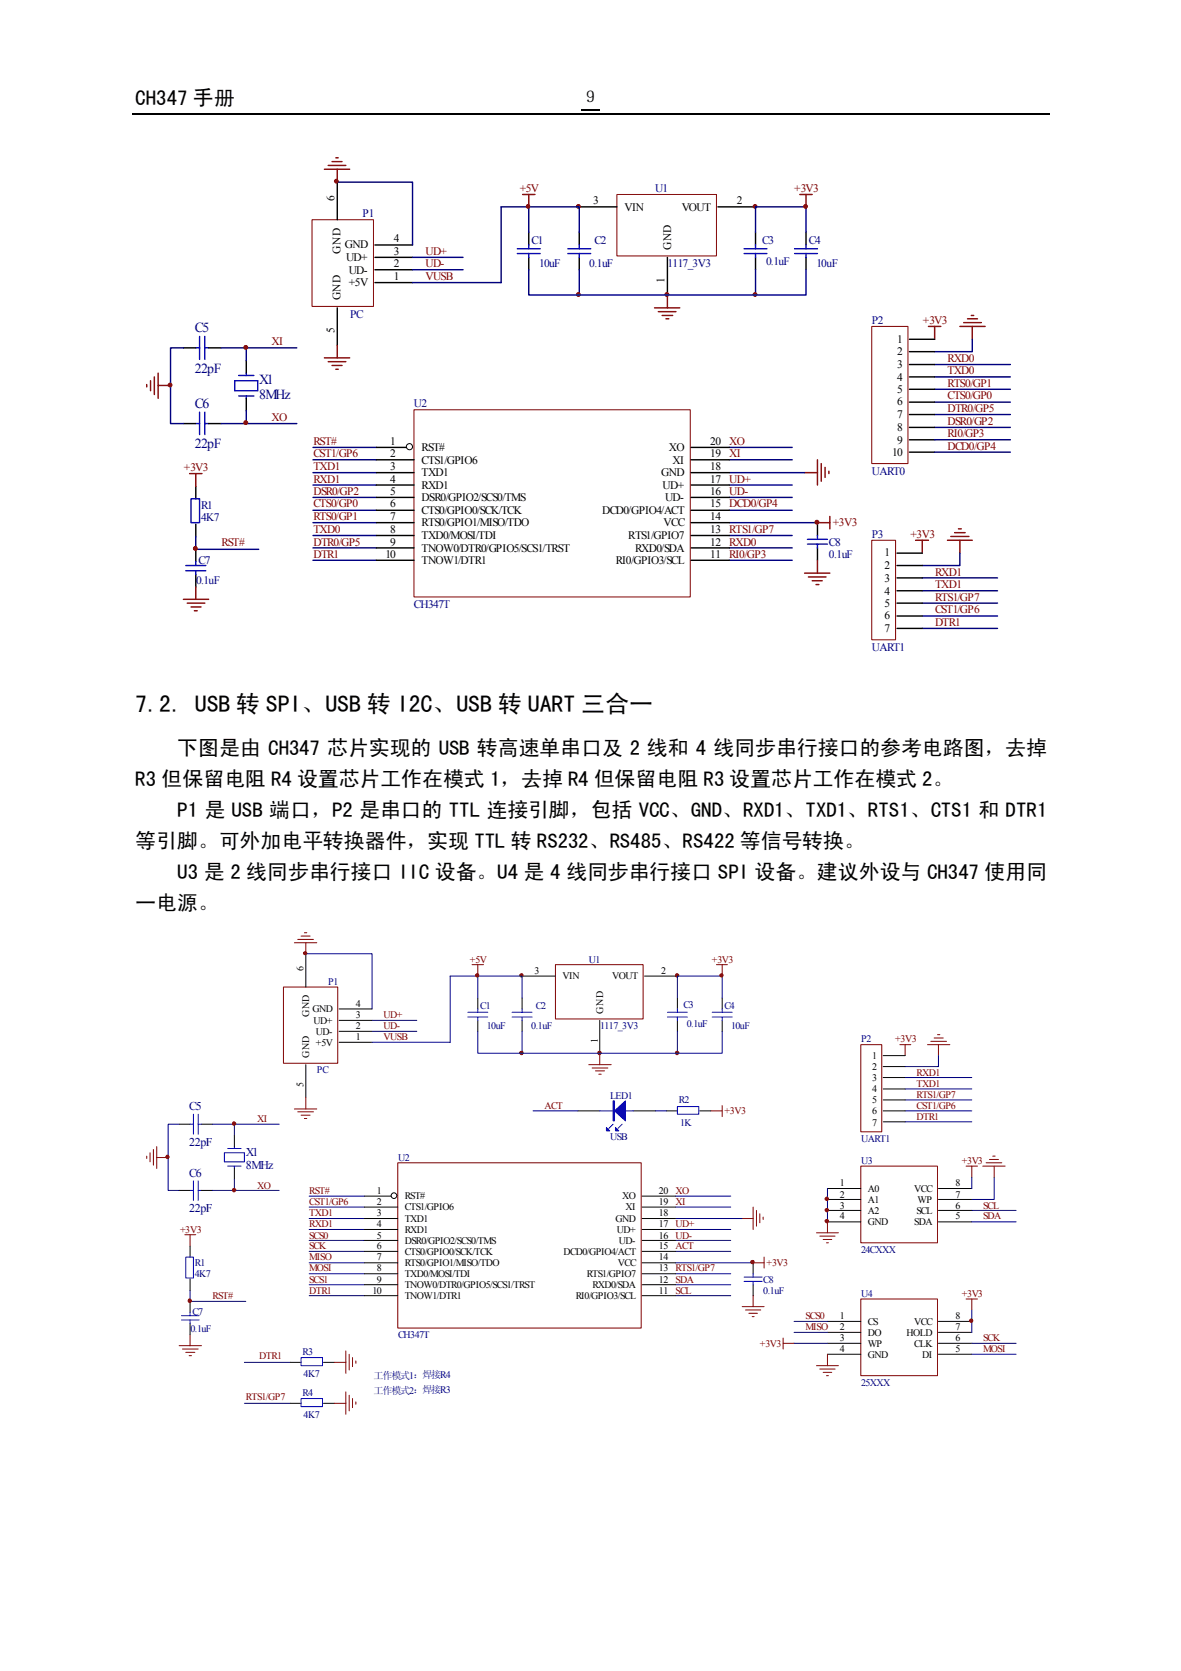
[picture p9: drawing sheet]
<svg xmlns="http://www.w3.org/2000/svg" width="210mm" height="297mm" viewBox="0 0 210 297" stroke-linecap="round" stroke-linejoin="round" font-family="sans-serif">
<path d="M103.4 19.6h3.3M23.5 20.3h163" fill="none" stroke="#000" stroke-width=".25"/>
<path d="M23.1 26h160.1v92h-160.1z" fill-rule="evenodd" fill="#fff"/>
<path d="M32.6 61.8h2.2M32.6 75.3h2.2M37.1 61.8h2.2M37.1 75.3h2.2M43.8 64.1v2.2M43.8 70.8v2.2M34.8 86.5v2.2M34.8 93.2v2.2M34.8 97.6v2.3M145.3 92.9v2.3M145.3 97.4v2.2M34.8 102.1v2.2" fill="none" stroke="#000" stroke-width=".25"/>
<g fill="none" stroke="#00f" stroke-width=".25">
<path d="M35.5 59.8v4.1M36.4 59.8v4.1M34.8 61.8h.7M34.8 75.3h.7M35.5 73.3v3.9M36.4 61.8h.7M36.4 73.3v3.9M36.4 75.3h.7M41.7 67.7h4.1v1.8h-4.1zM42.4 70.4h2.7M42.4 66.7h2.7M43.8 66.3v.4"/>
<path d="M43.8 70.4v.4M34 88.7h1.5v4.2h-1.5zM34.8 99.9v.6M143.5 96.7h3.6M143.5 95.9h3.6M145.3 95.2v.7M145.3 96.7v.7M33 100.5h3.6M33 101.5h3.6M34.8 101.5v.6"/>
</g>
<path d="M26.1 68.4v.4M26.8 67.7v1.8M27.4 67v3.1M28.1 66.3v4.5M28.1 68.5h2.2M33.7 84.2h2.2M34.8 84.2v2.3M32.6 106.5h4.5M33.3 107.2h3.1M34 107.9h1.7M34.5 108.6h.6M34.8 104.3v2.2" fill="none" stroke="#800000" stroke-width=".25"/>
<path d="M39.3 61.8h13.4M43.8 61.8v2.3M43.8 73v2.3" fill="none" stroke="#000080" stroke-width=".25"/>
<path d="M55.5 39.1h10.9v15.4h-10.9z" fill-rule="evenodd" fill="#fff" stroke="#800000" stroke-width=".18"/>
<path d="M59.9 32.4v6.7M59.9 54.7v6.7M66.6 50.2h6.7M66.6 43.5h6.7M66.6 45.7h6.7M66.6 47.9h6.7" fill="none" stroke="#000" stroke-width=".25"/>
<path d="M59.9 32.4h13.4v11.1M73.3 45.7h9M73.3 47.9h9" fill="none" stroke="#000080" stroke-width=".25"/>
<path d="M57.7 30.1h4.4M58.3 29.4h3.2M59 28.7h1.8M59.7 28.1h.4M59.9 30.1v2.3M142.2 34.6h2.2M143.3 34.6v2.2M57.7 63.6h4.4M58.3 64.3h3.2M59 65h1.8M59.7 65.6h.4M59.9 61.4v2.2" fill="none" stroke="#800000" stroke-width=".25"/>
<path d="M109.6 34.6h17.7v10.9h-17.7z" fill-rule="evenodd" fill="#fff" stroke="#800000" stroke-width=".18"/>
<path d="M103 36.8h6.6M127.6 36.8h6.7M94 41.3v2.2M94 45.7v2.2M103 41.3v2.2M103 45.7v2.2M118.6 45.7v6.7M134.3 41.3v2.2M134.3 45.7v2.2M143.3 41.3v2.2M143.3 45.7v2.2" fill="none" stroke="#000" stroke-width=".25"/>
<g fill="none" stroke="#800000" stroke-width=".25">
<path d="M92.9 34.6h2.2M94 34.6v2.2M116.3 54.7h4.5M117 55.4h3.1M117.7 56.1h1.8M118.4 56.7h.5M118.6 52.4v2.3M143 84h2.3M145.3 81.7v4.5M145.3 99.6v2.3M145.3 92.9h2.2M146 82.4v3.1"/>
<path d="M146.6 83.1v1.8M147.3 83.8v.4M147.5 91.8v2.2M162.7 96h2.3M163.9 96v2.3M168.4 96h4.4M169 95.4h3.2M169.7 94.7h1.8M170.3 94h.6M170.6 96v2.3M143 101.9h4.5M143.7 102.6h3.1"/>
<path d="M144.4 103.2h1.7M145 103.9h.5"/>
</g>
<g fill="none" stroke="#00f" stroke-width=".25">
<path d="M91.9 45.1h4.1M91.9 44.2h4.1M94 43.5v.7M94 45.1v.6M100.9 45.1h4.1M100.9 44.2h4.1M103 43.5v.7M103 45.1v.6M132.2 45.1h4.1M132.2 44.2h4.1M134.3 43.5v.7M134.3 45.1v.6"/>
<path d="M141.2 45.1h4.1M141.2 44.2h4.1M143.3 43.5v.7M143.3 45.1v.6"/>
</g>
<g fill="none" stroke="#000080" stroke-width=".25">
<path d="M89.1 36.8v13.4h-15.8M94 47.9v4.5h49.3v-4.5M94 41.3v-4.5h9v4.5M103 47.9v4.5M134.3 41.3v-4.5h9v4.5M134.3 47.9v4.5M32.6 61.8h-2.3v13.5h2.3M39.3 75.3h13.4M129.6 79.5h11.2M34.8 95.4v2.2h11.2M129.6 81.7h11.2M170.6 98.3v2.2h-6.7"/>
<path d="M163.9 102.7h13.4M163.9 105h13.4M163.9 107.2h13.4M163.9 111.7h13.4M163.9 109.5h13.4"/>
</g>
<g fill="#800000" stroke="#800000" stroke-width=".18">
<circle cx="102.8" cy="36.7" r=".33"/>
<circle cx="118.5" cy="52.4" r=".35"/>
<circle cx="134.2" cy="36.7" r=".33"/>
<circle cx="134.2" cy="52.4" r=".33"/>
<circle cx="102.8" cy="52.4" r=".33"/>
</g>
<path d="M154.9 96h4.3v17.7h-4.3z" fill-rule="evenodd" fill="#fff" stroke="#800000" stroke-width=".18"/>
<path d="M159.4 98.3h4.5M159.4 100.5h4.5M159.4 102.7h4.5M159.4 105h4.5M159.4 107.2h4.5M159.4 109.5h4.5M159.4 111.7h4.5" fill="none" stroke="#000" stroke-width=".25"/>
<g fill="none" stroke="#000080" stroke-width=".25">
<path d="M55.6 79.5h11.3M166.1 64.8h13.5M166.1 67h13.5M166.1 69.2h13.5M166.1 76h13.5M166.1 73.7h13.5M166.1 71.5h13.5M172.8 60.3v2.2h-6.7M55.6 92.9h11.3M55.6 84h11.3M55.6 86.2h11.3M55.6 88.4h11.3"/>
<path d="M55.6 81.7h11.3M55.6 90.7h11.3M55.6 95.2h11.3M55.6 97.4h11.3M55.6 99.6h11.3M129.6 92.9h15.7M129.6 84h13.4M129.6 86.2h11.2M129.6 88.4h11.2M129.6 90.7h11.2M129.6 95.2h11.2M129.6 97.4h11.2"/>
<path d="M129.6 99.6h11.2"/>
</g>
<path d="M165 58h2.2M166.1 58v2.3M170.6 58h4.5M171.3 57.3h3.1M172 56.7h1.7M172.6 56.1h.5M172.8 58v2.3" fill="none" stroke="#800000" stroke-width=".25"/>
<path d="M154.9 58h6.5v24.4h-6.5z" fill-rule="evenodd" fill="#fff" stroke="#800000" stroke-width=".18"/>
<path d="M161.6 60.3h4.5M161.6 62.5h4.5M161.6 64.8h4.5M161.6 67h4.5M161.6 69.2h4.5M161.6 71.5h4.5M161.6 73.7h4.5M161.6 76h4.5M161.6 78.2h4.5M161.6 80.4h4.5" fill="none" stroke="#000" stroke-width=".25"/>
<path d="M166.1 78.2h13.5M166.1 80.4h13.5" fill="none" stroke="#000080" stroke-width=".25"/>
<g fill="#800000" stroke="#800000" stroke-width=".18">
<circle cx="145.2" cy="92.8" r=".35"/>
<circle cx="34.7" cy="97.5" r=".34"/>
<circle cx="30.2" cy="68.4" r=".33"/>
<circle cx="43.7" cy="61.8" r=".35"/>
<circle cx="43.7" cy="75.1" r=".35"/>
<circle cx="59.8" cy="32.2" r=".33"/>
</g>
<path d="M73.6 72.8h49.1v33.3h-49.1z" fill-rule="evenodd" fill="#fff" stroke="#800000" stroke-width=".18"/>
<g fill="none" stroke="#000" stroke-width=".25">
<path d="M66.9 79.5h5.3M122.9 79.5h6.7M66.9 81.7h6.7M66.9 88.4h6.7M66.9 90.7h6.7M66.9 92.9h6.7M66.9 95.2h6.7M66.9 84h6.7M66.9 86.2h6.7M66.9 97.4h6.7M66.9 99.6h6.7M122.9 81.7h6.7"/>
<path d="M122.9 88.4h6.7M122.9 90.7h6.7M122.9 92.9h6.7M122.9 95.2h6.7M122.9 84h6.7M122.9 86.2h6.7M122.9 97.4h6.7M122.9 99.6h6.7"/>
</g>
<circle cx="72.8" cy="79.4" r=".54" fill="none" stroke="#000" stroke-width=".18"/>
<path d="M89.1 36.8h4.6" fill="none" stroke="#000080" stroke-width=".25"/>
<g fill="#800000" stroke="#800000" stroke-width=".18">
<circle cx="143.2" cy="36.7" r=".33"/>
<circle cx="93.8" cy="36.7" r=".32"/>
</g>
<path d="M23.1 163.6h160.1v90.1h-160.1z" fill-rule="evenodd" fill="#fff"/>
<path d="M31.8 199.8h2M35.8 199.8h2M31.8 211.6h2M35.8 211.6h2M41.7 201.8v2M41.7 207.7v2M33.8 221.5v2M33.8 227.4v2M33.8 231.3v2M33.8 235.2v2.1M133.9 224.5v1.9M133.9 228.4v1.9" fill="none" stroke="#000" stroke-width=".18"/>
<g fill="none" stroke="#00f" stroke-width=".18">
<path d="M33.8 199.8h.6M34.4 198.1v3.5M35.2 199.8h.6M35.2 198.1v3.5M33.8 211.6h.6M34.4 209.9v3.5M35.2 209.9v3.5M35.2 211.6h.6M39.9 204.9h3.5v1.6h-3.5zM40.5 207.3h2.3M40.5 204.2h2.3M41.7 203.8v.4"/>
<path d="M41.7 207.3v.4M32.3 233.9h3.1M32.3 234.6h3.1M33 223.5h1.4v3.7h-1.4zM33.8 233.3v.6M33.8 234.6v.6M132.2 227.8h3.3M132.2 227h3.3M133.9 226.4v.6M133.9 227.8v.6"/>
</g>
<path d="M26.1 205.5v.4M26.7 204.9v1.6M27.3 204.3v2.8M27.9 203.8v3.9M27.9 205.8h2M32.9 219.5h1.9M33.8 219.5v2M31.8 239.2h4M32.4 239.8h2.8M33.8 237.3v1.9M33 240.4h1.6M33.6 241h.4" fill="none" stroke="#800000" stroke-width=".18"/>
<path d="M37.8 199.8h11.8M41.7 199.8v2M41.7 209.7v1.9" fill="none" stroke="#000080" stroke-width=".18"/>
<path d="M50.4 175.5h9.6v13.5h-9.6z" fill-rule="evenodd" fill="#fff" stroke="#800000" stroke-width=".18"/>
<path d="M54.4 169.5v6M60.3 179.4h5.8M54.4 189.3v5.8M60.3 185.3h5.8M60.3 181.4h5.8M60.3 183.3h5.8" fill="none" stroke="#000" stroke-width=".18"/>
<path d="M54.4 169.5h11.7v9.9M66.1 181.4h8M66.1 183.3h8" fill="none" stroke="#000080" stroke-width=".18"/>
<path d="M52.3 167.6h4M52.9 167h2.8M53.5 166.4h1.6M54.1 165.8h.4M54.4 167.6v1.9M127.3 171.5h2M128.4 171.5v2M52.3 197.1h4M52.9 197.6h2.8M53.5 198.2h1.6M54.1 198.8h.4M54.4 195.1v2" fill="none" stroke="#800000" stroke-width=".18"/>
<path d="M98.7 171.5h15.6v9.6h-15.6z" fill-rule="evenodd" fill="#fff" stroke="#800000" stroke-width=".18"/>
<path d="M84.9 177.4v2M92.8 173.5h5.9M92.8 177.4v2M114.6 173.5h5.8M120.4 177.4v2M128.4 177.4v2M84.9 181.4v1.9M92.8 181.4v1.9M106.6 181.4v5.8M120.4 181.4v1.9M128.4 181.4v1.9" fill="none" stroke="#000" stroke-width=".18"/>
<g fill="none" stroke="#800000" stroke-width=".18">
<path d="M83.9 171.5h2M84.9 171.5v2M104.6 189.3h4M105.2 189.9h2.8M105.8 190.4h1.6M106.4 191h.4M106.6 187.2v2.1M159.9 185.7h2M160.9 185.7v1.9M164.8 185.7h4M165.4 185.1h2.8M166 184.5h1.6"/>
<path d="M166.6 183.9h.4M166.8 185.7v1.9M131.9 216.6h2M133.9 214.6v4M134.5 215.2v2.8M135 215.8v1.6M135.6 216.4v.4M131.9 232.3h3.9M132.5 232.9h2.7M133.1 233.5h1.5M133.7 234h.3M133.9 230.3v2"/>
<path d="M133.9 224.5h1.9M135.8 223.5v1.9"/>
</g>
<g fill="none" stroke="#00f" stroke-width=".18">
<path d="M83.1 179.9h3.6M84.9 179.4v.5M91 179.9h3.6M92.8 179.4v.5M118.6 179.9h3.6M120.4 179.4v.5M126.6 179.9h3.5M128.4 179.4v.5M83.1 180.8h3.6M84.9 180.8v.6M91 180.8h3.6M92.8 180.8v.6"/>
<path d="M118.6 180.8h3.6M120.4 180.8v.6M126.6 180.8h3.5M128.4 180.8v.6"/>
</g>
<g fill="none" stroke="#000080" stroke-width=".18">
<path d="M80 173.5v11.8h-13.9M84.9 177.4v-3.9h7.9v3.9M120.4 177.4v-3.9h8v3.9M31.8 199.8h-1.9v11.8h1.9M84.9 183.3v3.9h43.5v-3.9M92.8 183.3v3.9M120.4 183.3v3.9M160.9 191.5h11.8M160.9 193.6h11.8M160.9 195.5h11.8M160.9 199.4h11.8M160.9 197.5h11.8"/>
<path d="M166.8 187.6v2h-5.9M37.8 211.6h11.8M120.1 214.6h9.8M120.1 212.6h9.8M33.8 229.4v1.9h9.9"/>
</g>
<g fill="#800000" stroke="#800000" stroke-width=".18">
<circle cx="92.7" cy="173.4" r=".28"/>
<circle cx="106.5" cy="187.2" r=".31"/>
<circle cx="120.4" cy="173.4" r=".3"/>
<circle cx="120.3" cy="187.2" r=".31"/>
<circle cx="92.7" cy="187.2" r=".29"/>
</g>
<path d="M153 185.7h3.7v15.5h-3.7z" fill-rule="evenodd" fill="#fff" stroke="#800000" stroke-width=".18"/>
<path d="M157 187.6h3.9M157 189.6h3.9M157 191.5h3.9M157 193.6h3.9M157 195.5h3.9M157 197.5h3.9M157 199.4h3.9" fill="none" stroke="#000" stroke-width=".18"/>
<g fill="none" stroke="#000080" stroke-width=".18">
<path d="M54.9 212.6h9.9M54.9 216.6h9.9M54.9 218.6h9.9M54.9 214.6h9.9M120.1 216.6h11.8M120.1 218.6h9.8M54.9 224.5h9.9M54.9 220.5h9.9M54.9 222.4h9.9M54.9 226.4h9.9M54.9 228.4h9.9M54.9 230.3h9.9"/>
<path d="M120.1 224.5h13.8M120.1 220.5h9.8M120.1 222.4h9.8M120.1 226.4h9.8M120.1 228.4h9.8M120.1 230.3h9.8"/>
</g>
<circle cx="133.7" cy="224.3" r=".29" fill="#800000" stroke="#800000" stroke-width=".18"/>
<path d="M153 207.3h13.6v13.6h-13.6z" fill-rule="evenodd" fill="#fff" stroke="#800000" stroke-width=".18"/>
<path d="M147.1 211.3h5.9M147.1 213.2h5.9M147.1 215.2h5.9M147.1 217.2h5.9M166.8 211.3h5.9M166.8 213.2h5.9M166.8 215.2h5.9M166.8 217.2h5.9" fill="none" stroke="#000" stroke-width=".18"/>
<path d="M153 230.9h13.6v13.6h-13.6z" fill-rule="evenodd" fill="#fff" stroke="#800000" stroke-width=".18"/>
<path d="M102.7 197.5h3.9M112.5 197.5h4M118.4 197.5h2M124.4 197.5h1.9M147.1 234.9h5.9M147.1 236.8h5.9M147.1 238.8h5.9M166.8 234.9h5.9M166.8 236.8h5.9M166.8 238.8h5.9M147.1 240.7h5.9M166.8 240.7h5.9" fill="none" stroke="#000" stroke-width=".18"/>
<path d="M106.6 197.5h5.9M109 199.8l-.8 .8M110.6 199.8l-.8 .8M120.4 196.7h3.8v1.4h-3.8z" fill="none" stroke="#00f" stroke-width=".18"/>
<g fill="#00f" stroke="#00f" stroke-width=".18">
<path d="M109.2 197.5l2-1.8v3.5z" fill-rule="evenodd"/>
<path d="M109 195.7h.2v3.5h-.2z" fill-rule="evenodd"/>
<path d="M107.8 200.4l.6 .6h-.6z" fill-rule="evenodd"/>
<path d="M109.4 200.4l.6 .6h-.6z" fill-rule="evenodd"/>
</g>
<g fill="none" stroke="#000080" stroke-width=".18">
<path d="M94.7 197.5h8M116.5 197.5h1.9M147.1 211.3v5.9M172.7 209.3v2M172.7 215.2h7.9M172.7 217.2h7.9M176.7 209.3v3.9h-4M141.1 238.8h6M141.1 234.9h6M141.1 236.8h6M172.7 232.9v3.9M172.7 238.8h7.9"/>
<path d="M172.7 240.7h7.9"/>
</g>
<g fill="none" stroke="#800000" stroke-width=".18">
<path d="M126.3 197.5h2.1M128.4 196.5v2M145.1 219.1h3.9M145.7 219.7h2.7M147.1 217.2v1.9M171.7 207.3h2M172.7 207.3v2M174.7 207.3h3.9M175.3 206.7h2.8M175.9 206.1h1.6M176.4 205.5h.5M176.7 207.3v2"/>
<path d="M139.2 237.9v1.9M139.2 238.8h1.9M146.3 220.3h1.5M146.9 220.9h.3M171.7 230.9h2M172.7 230.9v2M145.1 242.8h3.9M145.7 243.4h2.7M146.3 244h1.5M146.9 244.5h.3M147.1 240.7v2.1"/>
</g>
<g fill="#800000" stroke="#800000" stroke-width=".18">
<circle cx="54.2" cy="169.5" r=".28"/>
<circle cx="33.7" cy="231.2" r=".31"/>
<circle cx="29.8" cy="205.6" r=".29"/>
<circle cx="41.6" cy="199.7" r=".31"/>
<circle cx="41.6" cy="211.6" r=".31"/>
<circle cx="146.9" cy="213.1" r=".29"/>
<circle cx="146.9" cy="215.1" r=".29"/>
<circle cx="146.9" cy="217.1" r=".29"/>
<circle cx="172.6" cy="234.8" r=".29"/>
</g>
<path d="M70.7 206.7h43.3v29.4h-43.3z" fill-rule="evenodd" fill="#fff" stroke="#800000" stroke-width=".18"/>
<g fill="none" stroke="#000" stroke-width=".18">
<path d="M64.8 212.6h4.7M64.8 214.6h5.9M64.8 216.6h5.9M64.8 218.6h5.9M114.1 212.6h6M114.1 214.6h6M114.1 216.6h6M114.1 218.6h6M64.8 220.5h5.9M64.8 222.4h5.9M64.8 224.5h5.9M64.8 226.4h5.9"/>
<path d="M64.8 228.4h5.9M64.8 230.3h5.9M114.1 220.5h6M114.1 222.4h6M114.1 224.5h6M114.1 226.4h6M114.1 228.4h6M114.1 230.3h6M51.6 242.2h1.9M51.6 249.5h1.9M57.5 242.2h1.9M57.5 249.5h1.9"/>
<circle cx="70" cy="212.5" r=".5"/>
</g>
<path d="M80 173.5h4.8M43.4 242.2h8.2M43.4 249.5h8.2" fill="none" stroke="#000080" stroke-width=".18"/>
<g fill="#800000" stroke="#800000" stroke-width=".18">
<circle cx="128.2" cy="173.4" r=".28"/>
<circle cx="84.8" cy="173.4" r=".28"/>
</g>
<path d="M53.5 241.3h3.8v1.5h-3.8zM53.5 248.6h3.8v1.4h-3.8z" fill="none" stroke="#00f" stroke-width=".18"/>
<path d="M59.4 242.2h2.1M59.4 249.5h2.1M61.5 240.1v4M61.5 247.4v4M62.1 240.7v2.8M62.1 248v2.8M62.7 241.3v1.6M62.7 248.6v1.6M63.2 241.9v.4M63.2 249.2v.4" fill="none" stroke="#800000" stroke-width=".18"/>
<text font-size="4.2" x="24" y="126.5">7.2. USB 转 SPI、USB 转 I2C、USB 转 UART 三合一</text>
<g font-size="3.7">
<text x="24" y="18.7">CH347 手册</text>
<text x="31.5" y="134.1">下图是由 CH347 芯片实现的 USB 转高速单串口及 2 线和 4 线同步串行接口的参考电路图，去掉</text>
<text x="24" y="139.6">R3 但保留电阻 R4 设置芯片工作在模式 1，去掉 R4 但保留电阻 R3 设置芯片工作在模式 2。</text>
<text x="31.5" y="145.2">P1 是 USB 端口，P2 是串口的 TTL 连接引脚，包括 VCC、GND、RXD1、TXD1、RTS1、CTS1 和 DTR1</text>
<text x="24" y="150.7">等引脚。可外加电平转换器件，实现 TTL 转 RS232、RS485、RS422 等信号转换。</text>
<text x="24" y="161.8">一电源。</text>
<text x="31.5" y="156.3">U3 是 2 线同步串行接口 IIC 设备。U4 是 4 线同步串行接口 SPI 设备。建议外设与 CH347 使用同</text>
</g>
<text font-size="3.2" x="103.4" y="18.2">９</text>
<g font-size="2.5" fill="#000080">
<text x="34.6" y="59">C5</text>
<text x="34.6" y="66.2">22pF</text>
<text x="46.1" y="68.3">X1</text>
<text x="46.1" y="70.9">8MHz</text>
<text x="34.6" y="72.5">C6</text>
<text x="34.6" y="79.6">22pF</text>
</g>
<g font-size="2.1" fill="#000080">
<text x="33.6" y="197.4">C5</text>
<text x="33.6" y="203.7">22pF</text>
<text x="33.6" y="209.2">C6</text>
<text x="43.7" y="205.5">X1</text>
<text x="43.7" y="207.8">8MHz</text>
<text x="33.6" y="215.5">22pF</text>
</g>
<g font-size="2">
<text x="59.4" y="35.8" transform="rotate(-90 59.4 35.8)">6</text>
<text x="105.4" y="36.4">3</text>
<text x="111" y="37.5">VIN</text>
<text x="121.2" y="37.5">VOUT</text>
<text x="131" y="36.4">2</text>
<text x="60.5" y="45.2" transform="rotate(-90 60.5 45.2)">GND</text>
<text x="61.3" y="44.1">GND</text>
<text x="61.6" y="46.4">UD+</text>
<text x="70" y="43">4</text>
<text x="70" y="45.3">3</text>
<text x="70" y="47.5">2</text>
<text x="119.3" y="44.5" transform="rotate(-90 119.3 44.5)">GND</text>
<text x="60.5" y="53.4" transform="rotate(-90 60.5 53.4)">GND</text>
<text x="62" y="50.9">+5V</text>
<text x="62" y="48.6">UD-</text>
<text x="70" y="49.7">1</text>
<text x="118.1" y="50.2" transform="rotate(-90 118.1 50.2)">1</text>
<text x="59.4" y="59.2" transform="rotate(-90 59.4 59.2)">5</text>
<text x="159.4" y="60.9">1</text>
<text x="159.4" y="63.2">2</text>
<text x="159.4" y="65.4">3</text>
<text x="159.4" y="67.7">4</text>
<text x="159.4" y="69.9">5</text>
<text x="159.4" y="72.1">6</text>
<text x="159.4" y="74.4">7</text>
<text x="159.4" y="76.6">8</text>
<text x="69.3" y="79">1</text>
<text x="69.3" y="81.3">2</text>
<text x="69.3" y="83.5">3</text>
<text x="74.9" y="80.2">RST#</text>
<text x="74.9" y="82.4">CTS1/GPIO6</text>
<text x="118.9" y="80.2">XO</text>
<text x="119.5" y="82.4">XI</text>
<text x="126.2" y="79">20</text>
<text x="126.2" y="81.3">19</text>
<text x="126.2" y="83.5">18</text>
<text x="158.6" y="81.1">10</text>
<text x="159.4" y="78.9">9</text>
<text x="69.3" y="88">5</text>
<text x="69.3" y="85.8">4</text>
<text x="74.9" y="89.1">DSR0/GPIO2/SCS0/TMS</text>
<text x="74.9" y="84.6">TXD1</text>
<text x="74.9" y="86.9">RXD1</text>
<text x="117.5" y="84.6">GND</text>
<text x="117.8" y="86.9">UD+</text>
<text x="118.2" y="89.1">UD-</text>
<text x="126.2" y="85.8">17</text>
<text x="126.2" y="88">16</text>
<text x="69.3" y="90.2">6</text>
<text x="69.3" y="92.5">7</text>
<text x="69.3" y="94.7">8</text>
<text x="74.9" y="91.4">CTS0/GPIO0/SCK/TCK</text>
<text x="74.9" y="93.6">RTS0/GPIO1/MISO/TDO</text>
<text x="74.9" y="95.8">TXD0/MOSI/TDI</text>
<text x="107" y="91.4">DCD0/GPIO4/ACT</text>
<text x="111.7" y="95.8">RTS1/GPIO7</text>
<text x="117.9" y="93.6">VCC</text>
<text x="126.2" y="90.2">15</text>
<text x="126.2" y="94.7">13</text>
<text x="126.2" y="92.5">14</text>
<text x="68.5" y="99.2">10</text>
<text x="69.3" y="97">9</text>
<text x="74.9" y="100.3">TNOW1/DTR1</text>
<text x="74.9" y="98.1">TNOW0/DTR0/GPIO5/SCS1/TRST</text>
<text x="109.5" y="100.3">RI0/GPIO3/SCL</text>
<text x="112.9" y="98.1">RXD0/SDA</text>
<text x="126.2" y="99.2">11</text>
<text x="126.2" y="97">12</text>
<text x="157.2" y="98.9">1</text>
<text x="157.2" y="101.2">2</text>
<text x="157.2" y="103.4">3</text>
<text x="157.2" y="105.7">4</text>
<text x="157.2" y="107.9">5</text>
<text x="157.2" y="110.1">6</text>
<text x="157.2" y="112.4">7</text>
</g>
<g font-size="2" fill="#800000">
<text x="92.4" y="34.1">+5V</text>
<text x="141.1" y="34.1">+3V3</text>
<text x="75.6" y="45.3">UD+</text>
<text x="75.6" y="47.5">UD-</text>
<text x="75.6" y="49.7">VUSB</text>
<text x="164" y="57.6">+3V3</text>
<text x="48.3" y="61.4">XI</text>
<text x="168.4" y="64.3">RXD0</text>
<text x="168.4" y="68.8">RTS0/GP1</text>
<text x="168.4" y="71">CTS0/GP0</text>
<text x="168.4" y="66.5">TXD0</text>
<text x="48.3" y="74.8">XO</text>
<text x="168.4" y="73.3">DTR0/GP5</text>
<text x="168.4" y="77.7">RI0/GP3</text>
<text x="168.4" y="75.5">DSR0/GP2</text>
<text x="32.7" y="83.8">+3V3</text>
<text x="55.7" y="79">RST#</text>
<text x="55.7" y="81.3">CST1/GP6</text>
<text x="55.7" y="83.5">TXD1</text>
<text x="129.6" y="81.3">XI</text>
<text x="129.6" y="79">XO</text>
<text x="168.4" y="80">DCD0/GP4</text>
<text x="55.7" y="85.8">RXD1</text>
<text x="55.7" y="88">DSR0/GP2</text>
<text x="129.6" y="88">UD-</text>
<text x="129.6" y="85.8">UD+</text>
<text x="55.7" y="90.2">CTS0/GP0</text>
<text x="55.7" y="92.5">RTS0/GP1</text>
<text x="55.7" y="94.7">TXD0</text>
<text x="129.6" y="90.2">DCD0/GP4</text>
<text x="129.6" y="94.7">RTS1/GP7</text>
<text x="148" y="93.6">+3V3</text>
<text x="161.8" y="95.6">+3V3</text>
<text x="39.4" y="97.1">RST#</text>
<text x="55.7" y="97">DTR0/GP5</text>
<text x="55.7" y="99.2">DTR1</text>
<text x="129.6" y="97">RXD0</text>
<text x="129.6" y="99.2">RI0/GP3</text>
<text x="166.2" y="102.3">RXD1</text>
<text x="166.2" y="104.5">TXD1</text>
<text x="166.2" y="106.8">RTS1/GP7</text>
<text x="166.2" y="109">CST1/GP6</text>
<text x="166.2" y="111.3">DTR1</text>
</g>
<g font-size="2" fill="#000080">
<text x="116.4" y="34.1">U1</text>
<text x="64.4" y="38.6">P1</text>
<text x="94.5" y="43.5">C1</text>
<text x="95.8" y="47.5">10uF</text>
<text x="104.7" y="47.5">0.1uF</text>
<text x="105.7" y="43.5">C2</text>
<text x="118.6" y="47.5">1117_3V3</text>
<text x="135.5" y="43.3">C3</text>
<text x="136.1" y="47.1">0.1uF</text>
<text x="143.8" y="43.5">C4</text>
<text x="145.1" y="47.5">10uF</text>
<text x="62.2" y="56.5">PC</text>
<text x="154.9" y="57.6">P2</text>
<text x="73.6" y="72.3">U2</text>
<text x="154.9" y="84.4">UART0</text>
<text x="35.7" y="90.5">R1</text>
<text x="35.7" y="92.7">4K7</text>
<text x="154.9" y="95.6">P3</text>
<text x="35.3" y="100.3">C7</text>
<text x="147.3" y="97">C8</text>
<text x="147.3" y="99.2">0.1uF</text>
<text x="34.9" y="103.8">0.1uF</text>
<text x="73.6" y="108.1">CH347T</text>
<text x="154.9" y="115.7">UART1</text>
</g>
<g font-size="1.8">
<text x="53.9" y="172.6" transform="rotate(-90 53.9 172.6)">6</text>
<text x="95" y="173.1">3</text>
<text x="117.5" y="173.1">2</text>
<text x="55.5" y="179.9">GND</text>
<text x="63.2" y="179">4</text>
<text x="100" y="174.1">VIN</text>
<text x="108.8" y="174.1">VOUT</text>
<text x="54.9" y="180.8" transform="rotate(-90 54.9 180.8)">GND</text>
<text x="55.7" y="182">UD+</text>
<text x="56.1" y="185.9">+5V</text>
<text x="56.1" y="183.9">UD-</text>
<text x="63.2" y="184.9">1</text>
<text x="63.2" y="181">3</text>
<text x="63.2" y="182.9">2</text>
<text x="106.3" y="185.4" transform="rotate(-90 106.3 185.4)">1</text>
<text x="107.2" y="180.2" transform="rotate(-90 107.2 180.2)">GND</text>
<text x="54.9" y="188.1" transform="rotate(-90 54.9 188.1)">GND</text>
<text x="155" y="188.2">1</text>
<text x="155" y="190.2">2</text>
<text x="53.9" y="193.2" transform="rotate(-90 53.9 193.2)">5</text>
<text x="155" y="192.2">3</text>
<text x="155" y="194.2">4</text>
<text x="155" y="196.1">5</text>
<text x="155" y="198.1">6</text>
<text x="155" y="200.1">7</text>
<text x="67" y="212.3">1</text>
<text x="67" y="214.2">2</text>
<text x="72" y="213.2">RST#</text>
<text x="72" y="215.2">CTS1/GPIO6</text>
<text x="110.6" y="213.2">XO</text>
<text x="111.2" y="215.2">XI</text>
<text x="117.1" y="214.2">19 XI</text>
<text x="117.1" y="212.3">20 XO</text>
<text x="149.3" y="210.8">1</text>
<text x="149.3" y="212.9">2</text>
<text x="149.3" y="214.8">3</text>
<text x="154.3" y="211.9">A0</text>
<text x="154.3" y="213.8">A1</text>
<text x="154.3" y="215.8">A2</text>
<text x="162.5" y="211.9">VCC</text>
<text x="162.9" y="215.8">SCL</text>
<text x="163.1" y="213.8">WP</text>
<text x="169.8" y="214.8">6</text>
<text x="169.8" y="212.9">7</text>
<text x="169.8" y="210.8">8</text>
<text x="67" y="220.2">5</text>
<text x="67" y="216.2">3</text>
<text x="67" y="218.1">4</text>
<text x="72" y="221.1">DSR0/GPIO2/SCS0/TMS</text>
<text x="72" y="217.2">TXD1</text>
<text x="72" y="219.1">RXD1</text>
<text x="109.4" y="217.2">GND</text>
<text x="109.6" y="219.1">UD+</text>
<text x="110" y="221.1">UD-</text>
<text x="117.1" y="218.1">17 UD+</text>
<text x="117.1" y="216.2">18</text>
<text x="117.1" y="220.2">16 UD-</text>
<text x="149.3" y="216.8">4</text>
<text x="154.3" y="217.8">GND</text>
<text x="162.5" y="217.8">SDA</text>
<text x="169.8" y="216.8">5</text>
<text x="67" y="222.1">6</text>
<text x="67" y="224.1">7</text>
<text x="67" y="226">8</text>
<text x="72" y="223">CTS0/GPIO0/SCK/TCK</text>
<text x="72" y="225.1">RTS0/GPIO1/MISO/TDO</text>
<text x="72" y="227">TXD0/MOSI/TDI</text>
<text x="100.2" y="223">DCD0/GPIO4/ACT</text>
<text x="104.3" y="227">RTS1/GPIO7</text>
<text x="109.8" y="225.1">VCC</text>
<text x="117.1" y="226">13 RTS1/GP7</text>
<text x="117.1" y="224.1">14</text>
<text x="117.1" y="222.1">15 ACT</text>
<text x="66.2" y="230">10</text>
<text x="67" y="228">9</text>
<text x="72" y="230.9">TNOW1/DTR1</text>
<text x="72" y="229">TNOW0/DTR0/GPIO5/SCS1/TRST</text>
<text x="102.4" y="230.9">RI0/GPIO3/SCL</text>
<text x="105.3" y="229">RXD0/SDA</text>
<text x="117.1" y="228">12 SDA</text>
<text x="117.1" y="230">11 SCL</text>
<text x="149.3" y="234.5">1</text>
<text x="149.3" y="236.4">2</text>
<text x="149.3" y="238.4">3</text>
<text x="154.3" y="235.5">CS</text>
<text x="154.3" y="237.4">DO</text>
<text x="154.3" y="239.4">WP</text>
<text x="161.1" y="237.4">HOLD</text>
<text x="162.5" y="239.4">CLK</text>
<text x="162.5" y="235.5">VCC</text>
<text x="169.8" y="238.4">6</text>
<text x="169.8" y="236.4">7</text>
<text x="169.8" y="234.5">8</text>
<text x="149.3" y="240.4">4</text>
<text x="154.3" y="241.4">GND</text>
<text x="163.9" y="241.4">DI</text>
<text x="169.8" y="240.4">5</text>
</g>
<g font-size="1.8" fill="#800000">
<text x="83.5" y="171.1">+5V</text>
<text x="126.5" y="171.1">+3V3</text>
<text x="68.2" y="184.9">VUSB</text>
<text x="68.2" y="181">UD+</text>
<text x="68.2" y="182.9">UD-</text>
<text x="159.1" y="185.3">+3V3</text>
<text x="162.9" y="191.2">RXD1</text>
<text x="96.8" y="197.1">ACT</text>
<text x="162.9" y="193.2">TXD1</text>
<text x="162.9" y="197.1">CST1/GP6</text>
<text x="162.9" y="195.1">RTS1/GP7</text>
<text x="45.7" y="199.5">XI</text>
<text x="128.8" y="198.1">+3V3</text>
<text x="162.9" y="199.1">DTR1</text>
<text x="170.9" y="207">+3V3</text>
<text x="45.7" y="211.3">XO</text>
<text x="54.9" y="212.3">RST#</text>
<text x="54.9" y="214.2">CST1/GP6</text>
<text x="174.8" y="214.8">SCL</text>
<text x="32" y="219.1">+3V3</text>
<text x="54.9" y="216.2">TXD1</text>
<text x="54.9" y="218.1">RXD1</text>
<text x="54.9" y="220.2">SCS0</text>
<text x="174.8" y="216.8">SDA</text>
<text x="54.9" y="222.1">SCK</text>
<text x="54.9" y="224.1">MISO</text>
<text x="54.9" y="226">MOSI</text>
<text x="136.2" y="225.1">+3V3</text>
<text x="37.8" y="230.9">RST#</text>
<text x="54.9" y="228">SCS1</text>
<text x="54.9" y="230">DTR1</text>
<text x="170.9" y="230.6">+3V3</text>
<text x="135" y="239.4">+3V3</text>
<text x="143.2" y="234.5">SCS0</text>
<text x="143.2" y="236.4">MISO</text>
<text x="174.8" y="238.4">SCK</text>
<text x="46.1" y="241.6">DTR1</text>
<text x="174.8" y="240.4">MOSI</text>
<text x="43.7" y="248.9">RTS1/GP7</text>
</g>
<g font-size="1.8" fill="#000080">
<text x="104.6" y="171.1">U1</text>
<text x="58.3" y="175">P1</text>
<text x="85.3" y="179.4">C1</text>
<text x="95.2" y="179.4">C2</text>
<text x="121.5" y="179.2">C3</text>
<text x="128.8" y="179.4">C4</text>
<text x="86.5" y="182.9">10uF</text>
<text x="94.4" y="182.9">0.1uF</text>
<text x="106.7" y="182.9">1117_3V3</text>
<text x="122.1" y="182.6">0.1uF</text>
<text x="130" y="182.9">10uF</text>
<text x="153.1" y="185.3">P2</text>
<text x="56.3" y="190.8">PC</text>
<text x="108.5" y="195.4">LED1</text>
<text x="120.6" y="196.1">R2</text>
<text x="108.5" y="202.6">USB</text>
<text x="120.9" y="200.1">1K</text>
<text x="153.1" y="203">UART1</text>
<text x="70.8" y="206.4">U2</text>
<text x="153.1" y="207">U3</text>
<text x="34.6" y="225.1">R1</text>
<text x="34.6" y="227">4K7</text>
<text x="153.1" y="222.7">24CXXX</text>
<text x="34.2" y="233.7">C7</text>
<text x="135.6" y="228">C8</text>
<text x="135.6" y="230">0.1uF</text>
<text x="153.1" y="230.6">U4</text>
<text x="33.9" y="236.8">0.1uF</text>
<text x="70.8" y="237.9">CH347T</text>
<text x="53.8" y="240.8">R3</text>
<text x="53.9" y="244.7">4K7</text>
<text x="66.4" y="245.1">工作模式1：焊接R4</text>
<text x="53.8" y="248.1">R4</text>
<text x="53.9" y="252">4K7</text>
<text x="66.4" y="247.8">工作模式2：焊接R3</text>
<text x="153.1" y="246.3">25XXX</text>
</g>
</svg>
